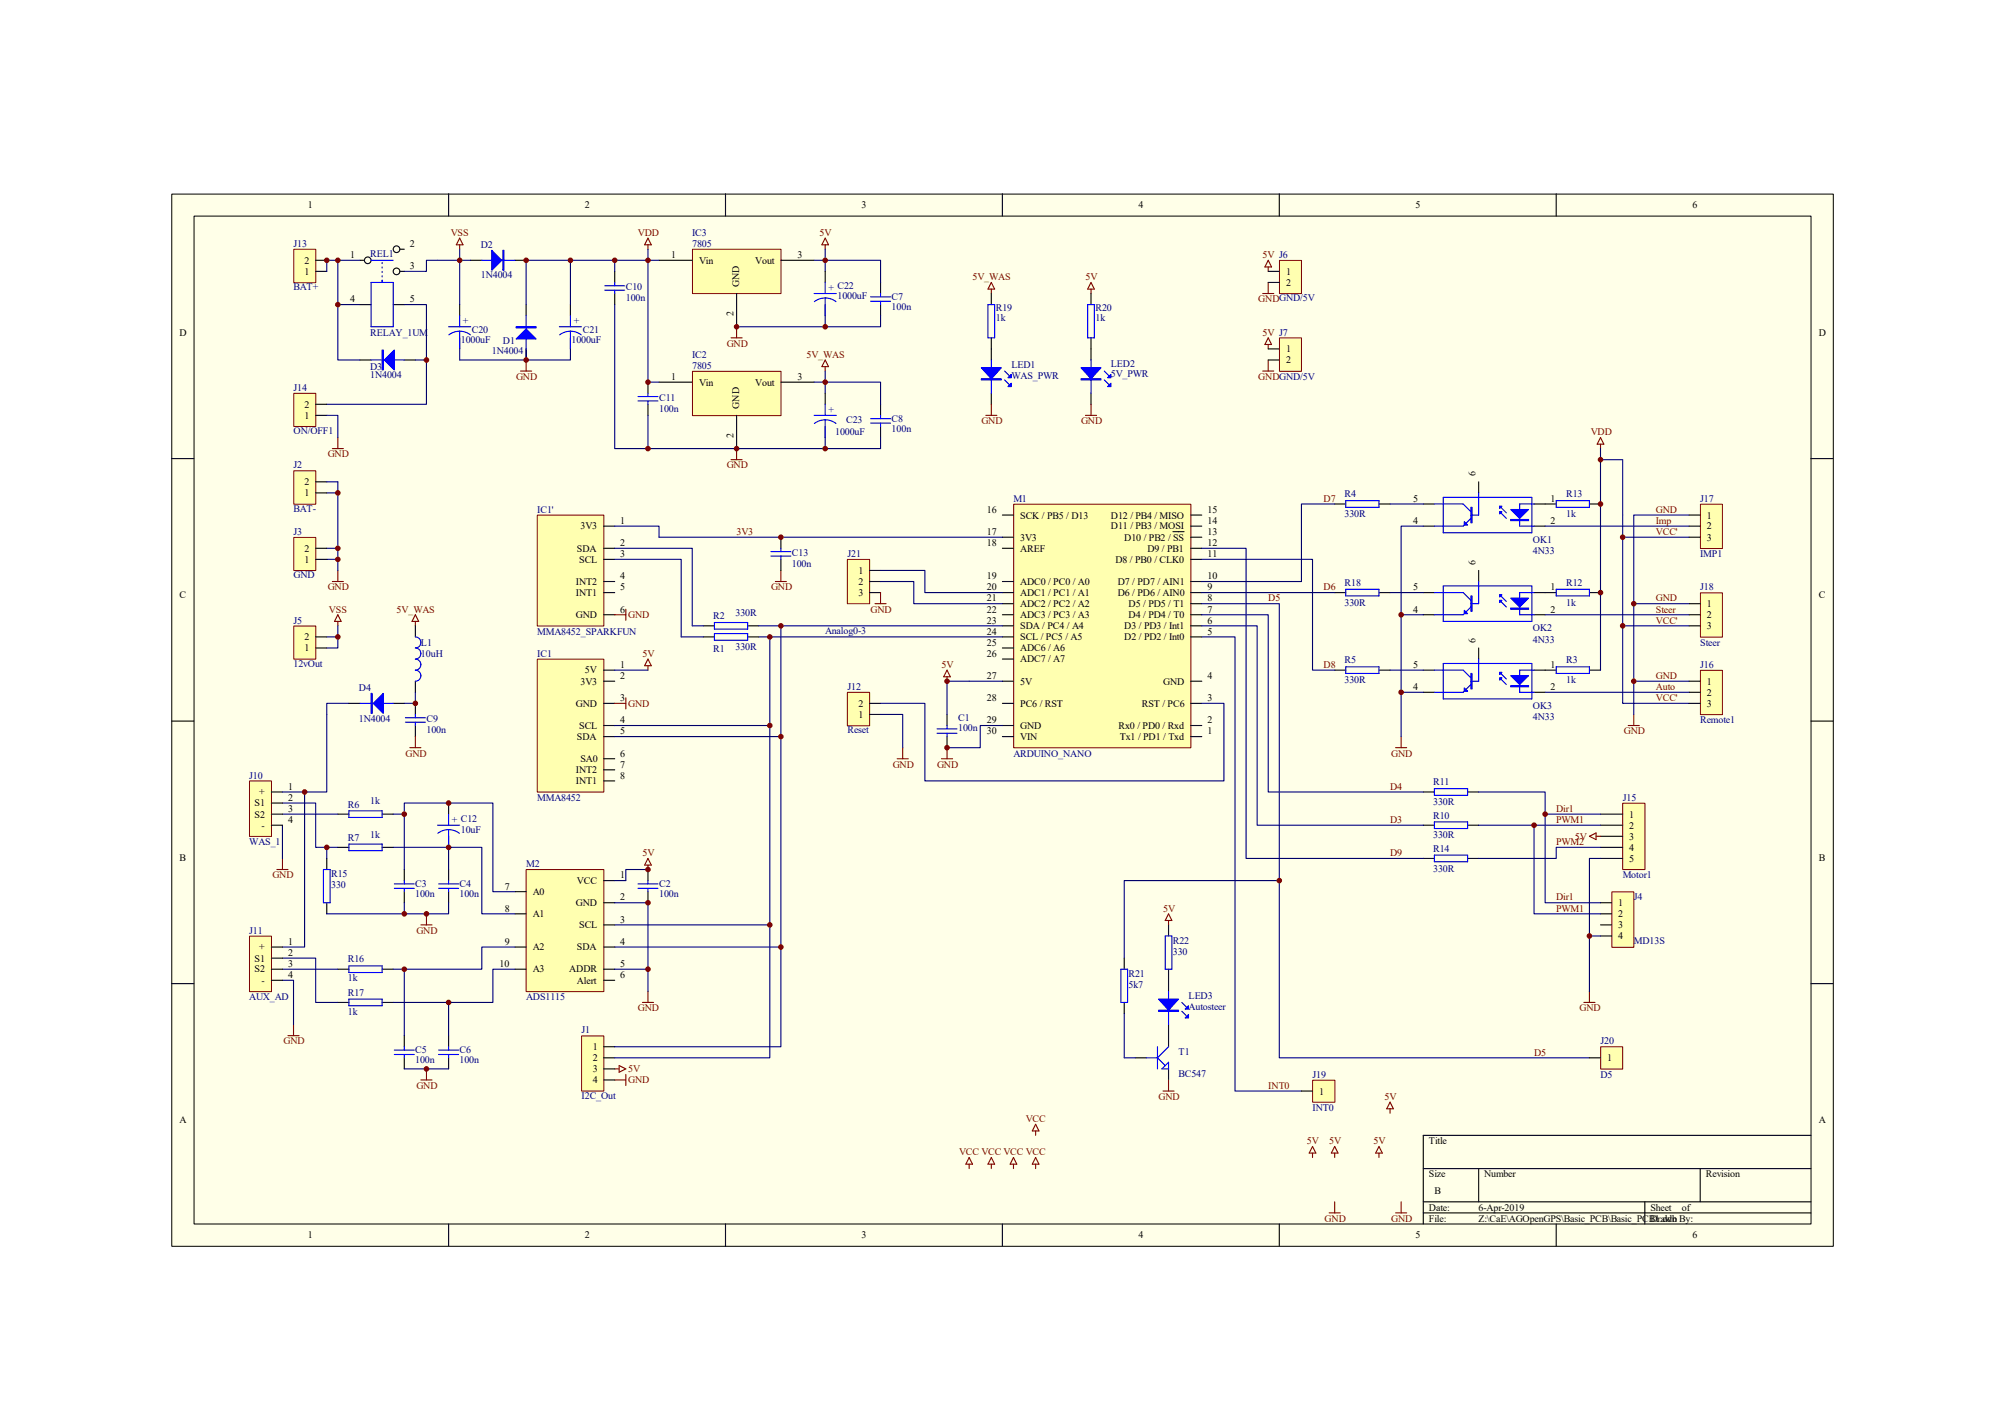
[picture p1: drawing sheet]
<svg xmlns="http://www.w3.org/2000/svg" width="297mm" height="210mm" viewBox="0 0 297 210" stroke-linecap="round" stroke-linejoin="round" font-family="sans-serif">
<path d="M25.4 28.7h246.2v155.9h-246.2z" fill="#ffffe8"/>
<path d="M25.4 28.7h246.2v155.9h-246.2zM28.7 32h239.6v149.3h-239.6z" fill="none" stroke="#000" stroke-width=".15"/>
<g fill="none" stroke="#000" stroke-width=".16">
<path d="M66.5 28.7v3.3M107.5 28.7v3.3M148.5 28.7v3.3M189.5 28.7v3.3M230.5 28.7v3.3M25.4 67.9h3.3M268.3 67.9h3.2M25.4 106.8h3.3M268.3 106.8h3.2M25.4 145.7h3.3M268.3 145.7h3.2M210.8 173.1h57.5"/>
<path d="M210.8 178h57.5M210.8 179.6h57.5M219 173.1v4.9M243.6 178v3.3M251.8 173.1v4.9M268.3 168.1h-57.5v13.2M66.5 181.3v3.2M107.5 181.3v3.2M148.5 181.3v3.2M189.5 181.3v3.2M230.5 181.3v3.2"/>
</g>
<path d="M150.2 74.7h26.2v36h-26.2z" fill="#ffffb0"/>
<path d="M150.2 74.7h26.2v36h-26.2z" fill="none" stroke="#800000" stroke-width=".15"/>
<g fill="none" stroke="#000" stroke-width=".16">
<path d="M148.5 79.6h1.6M148.5 76.3h1.6M173.8 78.7h1.6M176.4 79.6h1.6M176.4 77.9h1.6M176.4 76.3h1.6M148.5 94.3h1.6M148.5 92.7h1.6M148.5 91h1.6M148.5 89.4h1.6M148.5 87.8h1.6M148.5 86.1h1.6"/>
<path d="M148.5 81.2h1.6M148.5 96h1.6M148.5 97.6h1.6M176.4 94.3h1.6M176.4 92.7h1.6M176.4 91h1.6M176.4 89.4h1.6M176.4 87.8h1.6M176.4 86.1h1.6M176.4 82.8h1.6M176.4 81.2h1.6M148.5 109.1h1.6"/>
<path d="M148.5 107.4h1.6M148.5 104.2h1.6M148.5 100.9h1.6M176.4 109.1h1.6M176.4 107.4h1.6M176.4 104.2h1.6M176.4 100.9h1.6"/>
</g>
<path d="M78 128.8h11.5v18.1h-11.5z" fill="#ffffb0"/>
<path d="M77.9 128.8h11.6v18.1h-11.6z" fill="none" stroke="#800000" stroke-width=".15"/>
<path d="M76.3 132.1h1.6M76.3 135.3h1.6M89.4 130.4h1.7M89.4 133.7h1.7M89.4 137h1.7M76.3 140.3h1.6M76.3 143.5h1.6M89.4 140.3h1.7M89.4 143.5h1.7M89.4 145.2h1.7" fill="none" stroke="#000" stroke-width=".16"/>
<path d="M79.6 97.7h9.9v19.6h-9.9z" fill="#ffffb0"/>
<path d="M79.6 97.6h9.9v19.7h-9.9z" fill="none" stroke="#800000" stroke-width=".15"/>
<path d="M89.4 99.2h1.7M89.4 100.9h1.7M89.4 104.2h1.7M89.4 107.4h1.7M89.4 109.1h1.7M89.4 115.6h1.7M89.4 114h1.7M89.4 112.4h1.7" fill="none" stroke="#000" stroke-width=".16"/>
<path d="M79.6 76.3h9.9v16.4h-9.9z" fill="#ffffb0"/>
<path d="M79.6 76.3h9.9v16.4h-9.9z" fill="none" stroke="#800000" stroke-width=".15"/>
<path d="M89.4 77.9h1.7M89.4 81.2h1.7M89.4 82.8h1.7M89.4 86.1h1.7M89.4 87.8h1.7M89.4 91h1.7" fill="none" stroke="#000" stroke-width=".16"/>
<path d="M125.6 102.6h3.2v4.9h-3.2z" fill="#ffffb0"/>
<path d="M125.5 102.5h3.3v5h-3.3z" fill="none" stroke="#800000" stroke-width=".15"/>
<path d="M128.8 105.8h1.6M128.8 104.2h1.6" fill="none" stroke="#000" stroke-width=".16"/>
<path d="M43.6 37h3.2v4.9h-3.2z" fill="#ffffb0"/>
<path d="M43.5 36.9h3.3v5h-3.3z" fill="none" stroke="#800000" stroke-width=".15"/>
<path d="M46.8 38.5h1.6M46.8 40.2h1.6" fill="none" stroke="#000" stroke-width=".16"/>
<path d="M102.6 37h13.1v6.5h-13.1z" fill="#ffffb0"/>
<path d="M102.6 36.9h13.1v6.6h-13.1z" fill="none" stroke="#800000" stroke-width=".15"/>
<path d="M97.6 38.5h4.9M115.7 38.5h4.9M109.1 43.5v4.9" fill="none" stroke="#000" stroke-width=".16"/>
<path d="M102.6 55h13.1v6.6h-13.1z" fill="#ffffb0"/>
<path d="M102.6 55h13.1v6.6h-13.1z" fill="none" stroke="#800000" stroke-width=".15"/>
<path d="M97.6 56.6h4.9M115.7 56.6h4.9M146.8 51.7v1.6M146.8 58.2v1.7M109.1 61.5v4.9" fill="none" stroke="#000" stroke-width=".16"/>
<path d="M146.8 53.3v4.9M148.8 56.3l.7 .6M148.8 55l.7 .6" fill="none" stroke="#00f" stroke-width=".16"/>
<g fill="#00f" stroke="#00f" stroke-width=".16">
<path d="M145.4 54.5h2.9l-1.5 1.6z"/>
<path d="M149.8 56.8v.5h-.5z"/>
<path d="M149.8 55.4v.5h-.5z"/>
<path d="M145.4 56.1h2.9v.2h-2.9z" fill-rule="evenodd"/>
</g>
<path d="M240.4 119h3.3v9.8h-3.3z" fill="#ffffb0"/>
<path d="M240.4 119h3.3v9.8h-3.3z" fill="none" stroke="#800000" stroke-width=".15"/>
<g fill="none" stroke="#000" stroke-width=".16">
<path d="M210.8 74.6h1.7M210.8 77.9h1.7M219 71.4v1.6M227.2 74.6h1.7M227.2 77.9h1.7M210.8 87.8h1.7M210.8 91h1.7M210.8 99.2h1.7M219 84.5v1.6M219 96v1.6M227.2 87.8h1.7M227.2 91h1.7"/>
<path d="M227.2 99.2h1.7M210.8 102.5h1.7M227.2 102.5h1.7M237.1 120.6h3.3M237.1 122.2h3.3M237.1 123.9h3.3M237.1 125.5h3.3M237.1 127.1h3.3"/>
</g>
<g fill="none" stroke="#00f" stroke-width=".16">
<path d="M212.5 74.6h4.2l1.2 1.2M213.8 73.7h13.1v5.2h-13.1zM216.9 77.8l-.2 .1h-4.2M217.9 76.8l-.7 .6M219 73v3.3h-1.1M222.2 75.8l.9 1M222.2 75l.9 1M227.2 74.6h-2.1v3.3h2.1M212.5 87.8h4.2l1.2 1.1M212.5 99.2h4.2l1.2 1.2M213.8 86.8h13.1v5.2h-13.1zM213.8 98.3h13.1v5.2h-13.1z"/>
<path d="M216.9 90.9l-.2 .1h-4.2M217.9 89.9l-.7 .7M219 86.1v3.3h-1.1M219 97.6v3.3h-1.1M222.2 88.9l.9 1M222.2 88.1l.9 1M222.2 99.6l.9 1M227.2 87.8h-2.1v3.2h2.1M227.2 99.2h-2.1v3.3h2.1M216.9 102.4l-.2 .1h-4.2M217.9 101.4l-.7 .6M222.2 100.4l.9 1"/>
</g>
<g fill="#00f" stroke="#00f" stroke-width=".16">
<path d="M223.8 75.5h2.6l-1.3 1.3z"/>
<path d="M222.2 75h.3l-.3 .3z"/>
<path d="M222.2 75.8h.3l-.3 .3z"/>
<path d="M216.9 77.3l.5 .5h-.5z"/>
<path d="M223.8 88.6h2.6l-1.3 1.3z"/>
<path d="M222.2 88.1h.3l-.3 .3z"/>
<path d="M222.2 88.9h.3l-.3 .3z"/>
<path d="M216.9 90.4l.5 .5h-.5z"/>
<path d="M223.8 100.1h2.6l-1.3 1.3z"/>
<path d="M222.2 99.6h.3l-.3 .3z"/>
<path d="M222.2 100.4h.3l-.3 .3z"/>
<path d="M216.9 101.9l.5 .5h-.5z"/>
<path d="M223.8 76.9h2.6v.2h-2.6z" fill-rule="evenodd"/>
<path d="M217.9 75.1h.2v2.3h-.2z" fill-rule="evenodd"/>
<path d="M223.8 90.1h2.6v.1h-2.6z" fill-rule="evenodd"/>
<path d="M217.9 88.3h.2v2.3h-.2z" fill-rule="evenodd"/>
<path d="M223.8 101.5h2.6v.2h-2.6z" fill-rule="evenodd"/>
<path d="M217.9 99.7h.2v2.3h-.2z" fill-rule="evenodd"/>
</g>
<path d="M91.1 77.9h6.5v1.7" fill="none" stroke="#000080" stroke-width=".16"/>
<path d="M251.9 99.3h3.2v6.5h-3.2z" fill="#ffffb0"/>
<path d="M251.9 99.3h3.2v6.5h-3.2z" fill="none" stroke="#800000" stroke-width=".15"/>
<path d="M250.2 100.9h1.6M250.2 102.5h1.6M250.2 104.2h1.6" fill="none" stroke="#000" stroke-width=".16"/>
<path d="M251.9 74.7h3.2v6.5h-3.2z" fill="#ffffb0"/>
<path d="M251.9 74.7h3.2v6.5h-3.2z" fill="none" stroke="#800000" stroke-width=".15"/>
<path d="M250.2 76.3h1.6M250.2 77.9h1.6M250.2 79.6h1.6" fill="none" stroke="#000" stroke-width=".16"/>
<path d="M251.9 87.8h3.2v6.6h-3.2z" fill="#ffffb0"/>
<path d="M251.9 87.8h3.2v6.6h-3.2z" fill="none" stroke="#800000" stroke-width=".15"/>
<g fill="none" stroke="#000" stroke-width=".16">
<path d="M197.7 74.6h1.6M204.3 74.6h1.6M228.9 74.6h1.6M235.4 74.6h1.7M197.7 99.2h1.6M197.7 87.8h1.6M204.3 99.2h1.6M204.3 87.8h1.6M228.9 99.2h1.6M228.9 87.8h1.6M235.4 99.2h1.7M235.4 87.8h1.7"/>
<path d="M250.2 89.4h1.6M250.2 91h1.6M250.2 92.7h1.6M210.8 117.3h1.7M217.4 117.3h1.6M210.8 122.2h1.7M210.8 127.1h1.7M217.4 122.2h1.6M217.4 127.1h1.6"/>
</g>
<g fill="none" stroke="#800000" stroke-width=".16">
<path d="M68.1 35.3l.5 1h-1zM68.1 36.3v.6M96 36.3v.6M96 35.3l.5 1h-1zM122.2 35.3l.5 1h-1zM122.2 36.3v.6M187.9 38.5l.5 1h-1zM187.9 39.5v.7M161.6 41.8l.5 1h-1zM161.6 42.8v.7M187.9 51v.7M187.9 50l.5 1h-1z"/>
<path d="M237.1 64.8l.5 1h-1zM237.1 65.8v.6M50 91l.5 1h-.9zM50 92v.7M91.1 91h1.6M92.7 90.2v1.7M96 98.6v.6M96 97.6l.5 1h-1zM140.3 99.2l.5 1h-1zM91.1 104.2h1.6M92.7 103.3v1.7M132.9 112.4h1.6"/>
<path d="M133.7 110.7v1.7M139.5 112.4h1.6M140.3 100.2v.7M140.3 110.7v1.7M206.7 110.7h1.7M207.5 109.1v1.6M241.2 107.4h1.6M242 105.8v1.6M62.3 137h1.7M63.2 135.3v1.7M96 127.1l.5 1h-1zM96 128.1v.7"/>
<path d="M235.4 123.9l1-.5v.9zM236.4 123.9h.7M91.1 158.3h.6M91.1 159.9h1.6M91.7 157.8l1 .5-1 .5zM92.7 159.1v1.7M95.2 148.5h1.6M96 146.8v1.7M234.6 148.5h1.7M235.4 146.8v1.7M143.6 171.4l.5 1h-1zM143.6 172.4v.7"/>
<path d="M146.8 171.4l.5 1h-.9zM146.8 172.4v.7M150.1 171.4l.5 1h-1zM150.1 172.4v.7M153.4 166.5l.5 1h-1zM153.4 167.5v.6M153.4 172.4v.7M153.4 171.4l.5 1h-1zM194.4 169.8l.5 1h-1zM194.4 170.8v.6M197.7 169.8l.5 1h-1zM197.7 170.8v.6"/>
<path d="M204.3 169.8l.5 1h-1zM204.3 170.8v.6M205.9 163.2l.5 1h-1zM205.9 164.2v.7"/>
</g>
<g fill="none" stroke="#000080" stroke-width=".16">
<path d="M197.7 74.6h-4.9v11.5h-14.8M205.9 74.6h4.9M210.8 77.9h-3.3v31.2M228.9 77.9h21.3M237.1 66.4v32.8M237.1 68.1h3.3M240.4 76.3v27.9h9.8M240.4 79.6h9.8M250.2 76.3h-8.2v29.5M178 82.8h16.4v16.4h3.3M178 91h9.9v26.3h22.9M178 92.7h8.2v29.5h24.6"/>
<path d="M178 81.2h6.6v45.9h26.2M178 94.3h4.9v67.3h9.9M178 89.4h11.5v67.3h45.9M178 87.8h19.7M205.9 87.8h4.9M205.9 99.2h4.9M207.5 91h3.3M228.9 91h21.3M240.4 92.7h9.8M242 89.4h8.2M207.5 102.5h3.3M219 117.3h9.9v3.3h8.2"/>
<path d="M228.9 102.5h21.3M242 100.9h8.2M219 122.2h18.1M237.1 127.1h-1.7v19.7M237.1 125.5h-6.6v1.6h-11.5"/>
</g>
<path d="M199.3 74.1h5v1h-5zM230.5 74.1h4.9v1h-4.9zM199.3 98.8h5v.9h-5zM199.3 87.3h5v1h-5zM230.5 87.3h4.9v1h-4.9zM230.5 98.8h4.9v.9h-4.9zM212.5 116.8h4.9v1h-4.9zM212.5 121.7h4.9v1h-4.9zM212.5 126.6h4.9v1h-4.9z" fill="none" stroke="#00f" stroke-width=".16"/>
<g fill="#800000" stroke="#800000" stroke-width=".16">
<circle cx="237.1" cy="68.1" r=".33"/>
<circle cx="237.1" cy="87.8" r=".33"/>
<circle cx="207.5" cy="91" r=".33"/>
<circle cx="207.5" cy="102.5" r=".33"/>
</g>
<path d="M194.5 160h3.2v3.2h-3.2z" fill="#ffffb0"/>
<path d="M194.4 160h3.3v3.2h-3.3z" fill="none" stroke="#800000" stroke-width=".15"/>
<path d="M192.8 161.6h1.6" fill="none" stroke="#000" stroke-width=".16"/>
<path d="M237.2 155.1h3.2v3.2h-3.2z" fill="#ffffb0"/>
<path d="M237.1 155h3.3v3.3h-3.3z" fill="none" stroke="#800000" stroke-width=".15"/>
<path d="M104.2 94.3h1.6M104.2 92.7h1.6M110.7 94.3h1.7M110.7 92.7h1.7M235.4 156.7h1.7" fill="none" stroke="#000" stroke-width=".16"/>
<g fill="#800000" stroke="#800000" stroke-width=".16">
<circle cx="240.4" cy="79.6" r=".33"/>
<circle cx="240.4" cy="92.7" r=".33"/>
<circle cx="114" cy="94.3" r=".33"/>
<circle cx="115.7" cy="92.7" r=".33"/>
</g>
<path d="M97.6 79.6h50.9M91.1 81.2h11.4v11.5h1.7M91.1 82.8h9.8v11.5h3.3M112.4 94.3h36.1M112.4 92.7h36.1M114 94.3v42.7h-22.9M115.7 92.7v47.6h-24.6M91.1 130.4h1.6" fill="none" stroke="#000080" stroke-width=".16"/>
<path d="M105.8 92.2h4.9v1h-4.9zM105.8 93.8h4.9v1h-4.9z" fill="none" stroke="#00f" stroke-width=".16"/>
<path d="M86.2 153.5h3.3v8.1h-3.3z" fill="#ffffb0"/>
<path d="M86.1 153.4h3.4v8.2h-3.4z" fill="none" stroke="#800000" stroke-width=".15"/>
<path d="M89.4 155h1.7M89.4 156.7h1.7M89.4 158.3h1.7M89.4 159.9h1.7" fill="none" stroke="#000" stroke-width=".16"/>
<path d="M114 137v19.7h-22.9M115.7 140.3v14.7h-24.6" fill="none" stroke="#000080" stroke-width=".16"/>
<path d="M125.6 82.9h3.2v6.5h-3.2z" fill="#ffffb0"/>
<path d="M125.5 82.8h3.3v6.6h-3.3z" fill="none" stroke="#800000" stroke-width=".15"/>
<g fill="none" stroke="#000" stroke-width=".16">
<path d="M53.3 38.5h.7M59.2 36.9h.7M69.7 38.5h1.7M76.3 38.5h1.6M53.3 53.3h1.7M53.3 45.1h1.7M58.2 45.1h1.7M59.2 40.2h.7M59.9 53.3h1.6M77.9 45.1v1.7M77.9 51.7v1.6M122.2 40.2v1.6"/>
<path d="M122.2 45.1v1.7M122.2 58.2v1.7M130.4 41.8v1.7M130.4 45.1v1.7M130.4 59.9v1.6M146.8 43.5v1.6M146.8 50v1.7M122.2 63.2v1.6M130.4 63.2v1.6M128.8 84.5h1.6M128.8 86.1h1.6M128.8 87.8h1.6"/>
<path d="M140.3 105.8v1.6M140.3 109.1v1.6M50 120.6h1.7M50 125.5h1.7M56.6 120.6h1.6M56.6 125.5h1.6M59.9 128.8v1.6M59.9 132.1v1.6M66.5 128.8v1.6M66.5 132.1v1.6M96 128.8v1.6M96 132.1v1.6"/>
<path d="M50 143.5h1.7M50 148.5h1.7M56.6 143.5h1.6M56.6 148.5h1.6M59.9 153.4v1.6M59.9 156.7v1.6M66.5 153.4v1.6M66.5 156.7v1.6"/>
<circle cx="54.5" cy="38.5" r=".49"/>
<circle cx="58.7" cy="36.9" r=".49"/>
<circle cx="58.7" cy="40.2" r=".49"/>
</g>
<g fill="none" stroke="#000080" stroke-width=".16">
<path d="M50 38.5v6.6h3.3M53.3 38.5h-4.9v1.7M64.8 38.5h-1.6v1.7h-3.3M77.9 38.5h6.6M96 36.9v1.6M97.6 38.5h-1.6v18.1h1.6M122.2 36.9v1.6h-1.6M122.2 38.5v1.7M50 45.1v8.2h3.3M59.9 45.1h3.3v14.8h-14.8M61.5 53.3h1.7M122.2 55v1.6h-1.6"/>
<path d="M122.2 46.8v1.6h-13.1M122.2 56.6v1.6M122.2 64.8v1.6h-13.1M130.4 86.1h5v3.3h13.1M130.4 84.5h6.6v3.3h11.5M41.8 118.9h5v6.6h3.2M130.4 105.8h3.3v4.9M148.5 107.4h-3.3v3.3h-4.9M148.5 100.9h-8.2v4.9M41.8 122.2v4.9M41.8 120.6h8.2M58.2 125.5h13.2v9.8h4.9"/>
<path d="M59.9 120.6v8.2M66.5 125.5v3.3M91.1 133.7h4.9v13.1M96 128.8h-3.3v1.6M41.8 141.9h5v6.6h3.2M41.8 145.2h1.7v6.5M41.8 143.5h8.2M59.9 158.3h6.6M59.9 143.5v9.9M66.5 148.5v4.9M76.3 140.3h-4.9v3.2h-13.2M76.3 143.5h-3.3v5h-14.8"/>
<path d="M91.1 143.5h4.9"/>
</g>
<g fill="none" stroke="#00f" stroke-width=".16">
<path d="M55 38.5h3.2M56.6 38.9v.1M56.6 39.5v.2M71.4 38.5h4.9M55 53.3h4.9M55 41.8h3.2v6.6h-3.2zM56.6 40.2v.2M56.6 40.8v.2M56.6 41.5v.3M77.9 46.8v4.9M120.6 43.5h3.3M122.2 44.1a2.61 2.61 0 0 1 1.6 .6"/>
<path d="M122.2 44.1a2.61 2.61 0 0 0-1.6 .6M122.2 41.8v1.7M122.2 44.1v2.7M122.2 59.9v1.6M129 44.6h2.9M129 44h2.9M130.4 43.5v.5M130.4 44.6v.5M146.4 45.1h.9v4.9h-.9zM120.6 61.5h3.3M122.2 62.2a2.61 2.61 0 0 1 1.6 .5M122.2 62.2a2.61 2.61 0 0 0-1.6 .5"/>
<path d="M122.2 62.2v2.6M129 62.7h2.9M129 62h2.9M130.4 61.5v.5M130.4 62.7v.5M138.8 108.6h3M138.8 107.9h3M140.3 107.4v.5M140.3 108.6v.5M51.7 120.1h4.9v1h-4.9zM51.7 125h4.9v1h-4.9zM58.4 131.6h3"/>
<path d="M58.4 130.9h3M59.9 130.4v.5M59.9 131.6v.5M65 131.6h2.9M65 130.9h2.9M66.5 130.4v.5M66.5 131.6v.5M94.5 131.6h3M94.5 130.9h3M96 130.4v.5M96 131.6v.5M51.7 143h4.9v1h-4.9z"/>
<path d="M51.7 148h4.9v.9h-4.9zM58.4 156.2h3M58.4 155.5h3M59.9 155v.5M59.9 156.2v.5M65 156.2h2.9M65 155.5h2.9M66.5 155v.5M66.5 156.2v.5"/>
</g>
<g fill="#800000" stroke="#800000" stroke-width=".16">
<circle cx="140.3" cy="100.9" r=".33"/>
<circle cx="96" cy="143.5" r=".33"/>
<circle cx="63.2" cy="158.3" r=".33"/>
<circle cx="59.9" cy="143.5" r=".33"/>
<circle cx="66.5" cy="148.5" r=".33"/>
<circle cx="50" cy="38.5" r=".33"/>
<circle cx="50" cy="45.1" r=".33"/>
</g>
<g fill="none" stroke="#800000" stroke-width=".16">
<path d="M77.1 55h1.7M77.9 53.3v1.7M108.3 50h1.6M109.1 48.4v1.6M122.2 53.3l.5 1h-1zM122.2 54.3v.7M146.8 42.8v.7M146.8 59.9v1.6M146.8 41.8l.5 1h-.9zM161.6 59.9v1.6M187 43.5h1.7M187 55h1.7"/>
<path d="M187.9 41.8v1.7M187.9 53.3v1.7M49.2 66.4h1.7M50 64.8v1.6M108.3 68.1h1.6M109.1 66.4v1.7M146 61.5h1.7M160.8 61.5h1.6M49.2 86.1h1.7M50 84.5v1.6M61.5 91l.5 1h-1zM61.5 92v.7"/>
<path d="M129.6 89.4h1.7M130.4 87.8v1.6M41 128.8h1.7M41.8 127.1v1.7M42.7 153.4h1.6M43.5 151.7v1.7M62.3 159.9h1.7M63.2 158.3v1.6"/>
</g>
<g fill="#00f" stroke="#00f" stroke-width=".16">
<path d="M76.5 50.2l1.4-1.5 1.5 1.5z"/>
<path d="M72.8 37.1l1.5 1.4-1.5 1.5z"/>
<path d="M56.9 53.3l1.5-1.5v3z"/>
<path d="M76.5 48.4h2.9v.2h-2.9z" fill-rule="evenodd"/>
<path d="M74.5 37.1h.2v2.9h-.2z" fill-rule="evenodd"/>
<path d="M56.6 51.8h.2v3h-.2z" fill-rule="evenodd"/>
</g>
<path d="M43.6 58.3h3.2v4.9h-3.2z" fill="#ffffb0"/>
<path d="M43.5 58.3h3.3v4.9h-3.3z" fill="none" stroke="#800000" stroke-width=".15"/>
<path d="M46.8 59.9h1.6M68.1 45.1v1.7M68.1 50v1.7M84.5 45.1v1.7M84.5 50v1.7M161.6 43.5v1.6M161.6 50v3.3M161.6 58.2v1.7M46.8 61.5h1.6" fill="none" stroke="#000" stroke-width=".16"/>
<path d="M77.9 38.5v6.6M96 38.5h-11.5v6.6M122.2 38.5h8.2v3.3M77.9 51.7v1.6h-9.8M84.5 51.7v1.6h-6.6M122.2 56.6h8.2v3.3M48.4 61.5h1.6v3.3M48.4 73h1.6v11.5M130.4 64.8v1.6h-8.2M48.4 82.8h1.6M48.4 81.2h1.6" fill="none" stroke="#000080" stroke-width=".16"/>
<g fill="none" stroke="#00f" stroke-width=".16">
<path d="M66.5 48.4h3.2M68.1 49a2.61 2.61 0 0 1 1.6 .6M68.1 49a2.61 2.61 0 0 0-1.6 .6M68.1 46.8v1.6M68.1 49v2.7M82.9 48.4h3.2M84.5 49a2.61 2.61 0 0 1 1.6 .6M84.5 49a2.61 2.61 0 0 0-1.6 .6M84.5 46.8v1.6M84.5 49v2.7M161.1 45.1h1v4.9h-1zM161.6 53.3v4.9"/>
<path d="M163.6 56.3l.6 .6M163.6 55l.6 .6"/>
</g>
<g fill="#800000" stroke="#800000" stroke-width=".16">
<circle cx="96" cy="38.5" r=".33"/>
<circle cx="122.2" cy="38.5" r=".33"/>
<circle cx="122.2" cy="56.6" r=".33"/>
<circle cx="122.2" cy="66.4" r=".33"/>
<circle cx="237.1" cy="74.6" r=".33"/>
<circle cx="48.4" cy="38.5" r=".33"/>
</g>
<g fill="#00f" stroke="#00f" stroke-width=".16">
<path d="M160.1 54.5h3l-1.5 1.6z"/>
<path d="M164.6 56.8v.5h-.5z"/>
<path d="M164.6 55.4v.5h-.5z"/>
<path d="M160.1 56.1h3v.2h-3z" fill-rule="evenodd"/>
</g>
<path d="M238.8 132.1h3.2v8.2h-3.2z" fill="#ffffb0"/>
<path d="M238.8 132.1h3.2v8.2h-3.2z" fill="none" stroke="#800000" stroke-width=".15"/>
<path d="M237.1 133.7h1.6M237.1 135.3h1.6M237.1 137h1.6M237.1 138.6h1.6" fill="none" stroke="#000" stroke-width=".16"/>
<path d="M43.6 92.8h3.2v4.8h-3.2z" fill="#ffffb0"/>
<path d="M43.5 92.7h3.3v4.9h-3.3z" fill="none" stroke="#800000" stroke-width=".15"/>
<path d="M46.8 96h1.6M46.8 94.3h1.6" fill="none" stroke="#000" stroke-width=".16"/>
<path d="M43.6 69.8h3.2v4.9h-3.2z" fill="#ffffb0"/>
<path d="M43.5 69.7h3.3v5h-3.3z" fill="none" stroke="#800000" stroke-width=".15"/>
<path d="M46.8 73h1.6M46.8 71.4h1.6" fill="none" stroke="#000" stroke-width=".16"/>
<path d="M43.6 79.6h3.2v4.9h-3.2z" fill="#ffffb0"/>
<path d="M43.5 79.6h3.3v4.9h-3.3z" fill="none" stroke="#800000" stroke-width=".15"/>
<path d="M46.8 82.8h1.6M46.8 81.2h1.6" fill="none" stroke="#000" stroke-width=".16"/>
<path d="M130.4 46.8v1.6h-8.2M48.4 71.4h1.6M48.4 94.3h1.6M50 92.7v3.3h-1.6" fill="none" stroke="#000080" stroke-width=".16"/>
<g fill="#800000" stroke="#800000" stroke-width=".16">
<circle cx="122.2" cy="48.4" r=".33"/>
<circle cx="140.3" cy="110.7" r=".33"/>
</g>
<path d="M189.6 38.6h3.2v4.9h-3.2z" fill="#ffffb0"/>
<path d="M189.5 38.6h3.3v4.9h-3.3z" fill="none" stroke="#800000" stroke-width=".15"/>
<path d="M187.9 40.2h1.6M187.9 41.8h1.6" fill="none" stroke="#000" stroke-width=".16"/>
<path d="M189.6 50.1h3.2v4.9h-3.2z" fill="#ffffb0"/>
<path d="M189.5 50h3.3v5h-3.3z" fill="none" stroke="#800000" stroke-width=".15"/>
<g fill="none" stroke="#000" stroke-width=".16">
<path d="M91.1 40.2v1.6M91.1 43.5v1.6M96 56.6v1.6M96 59.9v1.6M187.9 51.7h1.6M187.9 53.3h1.6M115.7 79.6v1.6M61.5 92.7v1.6M115.7 82.8v1.7M51.7 104.2h1.6M58.2 104.2h1.7M61.5 100.9v1.6"/>
<path d="M61.5 104.2v1.6M61.5 107.4v1.7M66.5 118.9v1.7M48.4 127.1v1.7M48.4 133.7v1.6M66.5 123.9v1.6M173.1 137v1.6M166.5 141.9v1.6M166.5 148.5v1.6M168.2 156.7h1.6M173.1 143.5v3.3M173.1 151.7v3.3"/>
<path d="M173.1 158.3v1.6"/>
</g>
<g fill="none" stroke="#000080" stroke-width=".16">
<path d="M64.8 38.5h4.9M68.1 36.9v8.2M91.1 38.5v1.7M68.1 51.7v1.6M91.1 45.1v21.3h18M50 71.4v1.6M96 61.5v4.9M240.4 68.1v8.2M91.1 99.2h4.9M45.1 117.3v23h-3.3M61.5 102.5v1.7M91.1 107.4h22.9"/>
<path d="M91.1 109.1h24.6M130.4 104.2h6.6v11.4h44.3v-11.4h-3.3M48.4 125.5v1.6M58.2 120.6h1.7v-1.7h13.1v13.2h3.3M59.9 133.7v1.6M66.5 133.7v1.6h-18.1M189.5 130.4h-23v11.5M227.2 122.2v13.1h9.9M228.9 120.6v13.1h8.2M235.4 138.6h1.7M166.5 150.1v6.6h1.7"/>
</g>
<g fill="none" stroke="#00f" stroke-width=".16">
<path d="M89.6 43h2.9M89.6 42.3h2.9M91.1 41.8v.5M91.1 43v.5M94.5 59.4h3M94.5 58.7h3M96 58.2v.5M96 59.4v.5M61.5 94.3a.82 .82 0 0 1 .8 .8 .82 .82 0 0 1-.8 .9 .82 .82 0 0 1 .8 .8 .82 .82 0 0 1-.8 .8 .82 .82 0 0 1 .8 .8 .82 .82 0 0 1-.8 .8 .82 .82 0 0 1 .8 .9 .82 .82 0 0 1-.8 .8M114.2 82.3h2.9M114.2 81.7h2.9M115.7 81.2v.5"/>
<path d="M115.7 82.3v.5M53.3 104.2h4.9M60 107h3M60 106.3h3M61.5 105.8v.5M61.5 107v.4M47.9 128.8h1v4.9h-1zM64.8 122.2h3.3M66.5 122.9a2.61 2.61 0 0 1 1.6 .5M66.5 122.9a2.61 2.61 0 0 0-1.7 .5M66.5 120.6v1.6M66.5 122.9v2.6"/>
<path d="M172.6 138.6h1v4.9h-1zM166 143.5h1v5h-1zM169.8 156.7h1.7M171.5 156.7l1.1 1.1M171.5 155v3.3M173.1 146.8v4.9M173.1 157.3v1h-1zM173.1 155l-1.6 1.7M175.1 149.8l.6 .6M175.1 148.5l.6 .6"/>
</g>
<g fill="#00f" stroke="#00f" stroke-width=".16">
<path d="M55.3 104.2l1.5-1.5v2.9z"/>
<path d="M171.6 148h3l-1.5 1.6z"/>
<path d="M176 150.3v.5h-.4z"/>
<path d="M176 148.9v.5h-.4z"/>
<path d="M55 102.7h.1v2.9h-.1z" fill-rule="evenodd"/>
<path d="M171.6 149.6h3v.2h-3z" fill-rule="evenodd"/>
</g>
<g fill="#800000" stroke="#800000" stroke-width=".16">
<circle cx="114" cy="107.4" r=".33"/>
<circle cx="115.7" cy="109.1" r=".33"/>
<circle cx="96" cy="66.4" r=".33"/>
<circle cx="96" cy="56.6" r=".33"/>
<circle cx="91.1" cy="38.5" r=".33"/>
<circle cx="63.2" cy="53.3" r=".33"/>
<circle cx="109.1" cy="66.4" r=".33"/>
<circle cx="109.1" cy="48.4" r=".33"/>
<circle cx="115.7" cy="79.6" r=".33"/>
<circle cx="77.9" cy="53.3" r=".33"/>
<circle cx="84.5" cy="38.5" r=".33"/>
<circle cx="77.9" cy="38.5" r=".33"/>
<circle cx="68.1" cy="38.5" r=".33"/>
<circle cx="66.5" cy="125.5" r=".33"/>
<circle cx="59.9" cy="120.6" r=".33"/>
<circle cx="66.5" cy="118.9" r=".33"/>
<circle cx="114" cy="137" r=".33"/>
<circle cx="115.7" cy="140.3" r=".33"/>
<circle cx="96" cy="128.8" r=".33"/>
<circle cx="96" cy="133.7" r=".33"/>
<circle cx="242" cy="100.9" r=".33"/>
<circle cx="242" cy="89.4" r=".33"/>
<circle cx="228.9" cy="120.6" r=".33"/>
<circle cx="227.2" cy="122.2" r=".33"/>
<circle cx="189.5" cy="130.4" r=".33"/>
<circle cx="235.4" cy="138.6" r=".33"/>
</g>
<path d="M114.9 86.1h1.6M115.7 84.5v1.6M60.7 110.7h1.6M61.5 109.1v1.6M173.1 135.3l.5 1h-1zM173.1 136.3v.7M173.1 159.9v1.7M172.3 161.6h1.6M196.9 179.6h1.6M197.7 178v1.6M206.7 179.6h1.7M207.5 178v1.6" fill="none" stroke="#800000" stroke-width=".16"/>
<path d="M37 115.7h3.2v8.2h-3.2z" fill="#ffffb0"/>
<path d="M37 115.7h3.2v8.2h-3.2z" fill="none" stroke="#800000" stroke-width=".15"/>
<path d="M40.2 117.3h1.6M40.2 118.9h1.6M40.2 120.6h1.6M40.2 122.2h1.6" fill="none" stroke="#000" stroke-width=".16"/>
<path d="M37 138.7h3.2v8.2h-3.2z" fill="#ffffb0"/>
<path d="M37 138.6h3.2v8.3h-3.2z" fill="none" stroke="#800000" stroke-width=".15"/>
<path d="M40.2 140.3h1.6M40.2 141.9h1.6M40.2 143.5h1.6M40.2 145.2h1.6" fill="none" stroke="#000" stroke-width=".16"/>
<g fill="#800000" stroke="#800000" stroke-width=".16">
<circle cx="50" cy="73" r=".33"/>
<circle cx="50" cy="82.8" r=".33"/>
<circle cx="50" cy="81.2" r=".33"/>
<circle cx="50" cy="94.3" r=".33"/>
<circle cx="61.5" cy="104.2" r=".33"/>
<circle cx="45.1" cy="117.3" r=".33"/>
<circle cx="48.4" cy="125.5" r=".33"/>
<circle cx="63.2" cy="135.3" r=".33"/>
<circle cx="59.9" cy="135.3" r=".33"/>
</g>
<path d="M51.7 104.2h-3.3v13.1h-6.6M59.9 104.2h1.6" fill="none" stroke="#000080" stroke-width=".16"/>
<g font-size="1.5">
<text x="45.6" y="30.9">1</text>
<text x="86.6" y="30.9">2</text>
<text x="127.6" y="30.9">3</text>
<text x="168.7" y="30.9">4</text>
<text x="209.7" y="30.9">5</text>
<text x="250.7" y="30.9">6</text>
<text x="45.1" y="40.7">1</text>
<text x="45.1" y="39">2</text>
<text x="51.9" y="38.2">1</text>
<text x="60.7" y="36.6">2</text>
<text x="60.7" y="39.9">3</text>
<text x="99.4" y="38.2">1</text>
<text x="103.5" y="39">Vin</text>
<text x="111.9" y="39">Vout</text>
<text x="118.2" y="38.2">3</text>
<text x="190.5" y="40.7">1</text>
<text x="51.9" y="44.8">4</text>
<text x="60.7" y="44.8">5</text>
<text x="108.7" y="46.7" transform="rotate(-90 108.7 46.7)">2</text>
<text x="109.5" y="42.5" transform="rotate(-90 109.5 42.5)">GND</text>
<text x="190.5" y="42.3">2</text>
<text x="26.6" y="49.7">D</text>
<text x="190.5" y="52.2">1</text>
<text x="190.5" y="53.8">2</text>
<text x="269.4" y="49.7">D</text>
<text x="99.4" y="56.3">1</text>
<text x="103.5" y="57.1">Vin</text>
<text x="111.9" y="57.1">Vout</text>
<text x="118.2" y="56.3">3</text>
<text x="45.1" y="62">1</text>
<text x="45.1" y="60.4">2</text>
<text x="108.7" y="64.8" transform="rotate(-90 108.7 64.8)">2</text>
<text x="109.5" y="60.5" transform="rotate(-90 109.5 60.5)">GND</text>
<text x="45.1" y="71.8">2</text>
<text x="218.6" y="70.5" transform="rotate(-90 218.6 70.5)">6</text>
<text x="45.1" y="73.5">1</text>
<text x="91.9" y="77.6">1</text>
<text x="146.2" y="75.9">16</text>
<text x="151.1" y="76.8">SCK / PB5 / D13</text>
<text x="164.5" y="76.8">D12 / PB4 / MISO</text>
<text x="178.9" y="77.6">14</text>
<text x="178.9" y="75.9">15</text>
<text x="209.3" y="74.3">5</text>
<text x="209.3" y="77.6">4</text>
<text x="229.7" y="74.3">1</text>
<text x="229.7" y="77.6">2</text>
<text x="252.8" y="76.8">1</text>
<text x="45.1" y="83.4">1</text>
<text x="45.1" y="81.7">2</text>
<text x="85.5" y="81.7">SDA</text>
<text x="85.8" y="83.4">SCL</text>
<text x="86" y="78.4">3V3</text>
<text x="91.9" y="80.9">2</text>
<text x="91.9" y="82.5">3</text>
<text x="146.2" y="79.2">17</text>
<text x="146.2" y="80.9">18</text>
<text x="151.1" y="80.1">3V3</text>
<text x="151.1" y="81.7">AREF</text>
<text x="164.5" y="78.4">D11 / PB3 / MOSI</text>
<text x="165.2" y="83.4">D8 / PB0 / CLK0</text>
<text x="166.5" y="80.1">D10 / PB2 / SS</text>
<text x="170" y="81.7">D9 / PB1</text>
<text x="178.9" y="82.5">11</text>
<text x="178.9" y="80.9">12</text>
<text x="178.9" y="79.2">13</text>
<text x="218.6" y="83.6" transform="rotate(-90 218.6 83.6)">6</text>
<text x="252.8" y="78.4">2</text>
<text x="252.8" y="80.1">3</text>
<text x="26.6" y="88.6">C</text>
<text x="85.3" y="86.6">INT2</text>
<text x="85.3" y="88.3">INT1</text>
<text x="91.9" y="85.8">4</text>
<text x="91.9" y="87.4">5</text>
<text x="127.2" y="85">1</text>
<text x="127.2" y="86.6">2</text>
<text x="127.2" y="88.3">3</text>
<text x="146.2" y="85.8">19</text>
<text x="146.2" y="87.4">20</text>
<text x="146.2" y="89.1">21</text>
<text x="151.1" y="86.6">ADC0 / PC0 / A0</text>
<text x="151.1" y="88.3">ADC1 / PC1 / A1</text>
<text x="151.1" y="89.9">ADC2 / PC2 / A2</text>
<text x="165.6" y="88.3">D6 / PD6 / AIN0</text>
<text x="165.6" y="86.6">D7 / PD7 / AIN1</text>
<text x="167.2" y="89.9">D5 / PD5 / T1</text>
<text x="178.9" y="89.1">8</text>
<text x="178.9" y="87.4">9</text>
<text x="178.9" y="85.8">10</text>
<text x="209.3" y="87.4">5</text>
<text x="229.7" y="87.4">1</text>
<text x="252.8" y="89.9">1</text>
<text x="269.4" y="88.6">C</text>
<text x="45.1" y="94.8">2</text>
<text x="85.3" y="91.5">GND</text>
<text x="91.9" y="90.7">6</text>
<text x="146.2" y="90.7">22</text>
<text x="146.2" y="92.4">23</text>
<text x="146.2" y="94">24</text>
<text x="146.2" y="95.6">25</text>
<text x="151.1" y="91.5">ADC3 / PC3 / A3</text>
<text x="151.1" y="93.2">SDA / PC4 / A4</text>
<text x="151.1" y="94.8">SCL / PC5 / A5</text>
<text x="166.5" y="94.8">D2 / PD2 / Int0</text>
<text x="166.5" y="93.2">D3 / PD3 / Int1</text>
<text x="167.2" y="91.5">D4 / PD4 / T0</text>
<text x="178.9" y="94">5</text>
<text x="178.9" y="92.4">6</text>
<text x="178.9" y="90.7">7</text>
<text x="209.3" y="90.7">4</text>
<text x="218.6" y="95.2" transform="rotate(-90 218.6 95.2)">6</text>
<text x="229.7" y="90.7">2</text>
<text x="252.8" y="91.5">2</text>
<text x="252.8" y="93.2">3</text>
<text x="45.1" y="96.5">1</text>
<text x="86" y="101.4">3V3</text>
<text x="86.6" y="99.7">5V</text>
<text x="91.9" y="98.9">1</text>
<text x="91.9" y="100.5">2</text>
<text x="146.2" y="97.3">26</text>
<text x="146.2" y="100.5">27</text>
<text x="151.1" y="96.5">ADC6 / A6</text>
<text x="151.1" y="98.1">ADC7 / A7</text>
<text x="151.1" y="101.4">5V</text>
<text x="172.3" y="101.4">GND</text>
<text x="178.9" y="100.5">4</text>
<text x="209.3" y="98.9">5</text>
<text x="229.7" y="98.9">1</text>
<text x="252.8" y="101.4">1</text>
<text x="85.3" y="104.6">GND</text>
<text x="85.8" y="107.9">SCL</text>
<text x="91.9" y="103.8">3</text>
<text x="91.9" y="107.1">4</text>
<text x="127.2" y="106.3">1</text>
<text x="127.2" y="104.6">2</text>
<text x="146.2" y="103.8">28</text>
<text x="146.2" y="107.1">29</text>
<text x="151.1" y="104.6">PC6 / RST</text>
<text x="151.1" y="107.9">GND</text>
<text x="165.7" y="107.9">Rx0 / PD0 / Rxd</text>
<text x="169.2" y="104.6">RST / PC6</text>
<text x="178.9" y="107.1">2</text>
<text x="178.9" y="103.8">3</text>
<text x="209.3" y="102.2">4</text>
<text x="229.7" y="102.2">2</text>
<text x="252.8" y="103">2</text>
<text x="252.8" y="104.6">3</text>
<text x="85.5" y="109.6">SDA</text>
<text x="86" y="112.9">SA0</text>
<text x="91.9" y="108.8">5</text>
<text x="91.9" y="113.7">7</text>
<text x="91.9" y="112.1">6</text>
<text x="146.2" y="108.8">30</text>
<text x="151.1" y="109.6">VIN</text>
<text x="165.9" y="109.6">Tx1 / PD1 / Txd</text>
<text x="178.9" y="108.8">1</text>
<text x="37.7" y="119.4">S1</text>
<text x="38.4" y="117.8">+</text>
<text x="42.7" y="117">1</text>
<text x="42.7" y="118.6">2</text>
<text x="85.3" y="116.2">INT1</text>
<text x="85.3" y="114.5">INT2</text>
<text x="91.9" y="115.3">8</text>
<text x="37.7" y="121.1">S2</text>
<text x="38.7" y="122.7">-</text>
<text x="42.7" y="120.2">3</text>
<text x="42.7" y="121.9">4</text>
<text x="241.3" y="121.1">1</text>
<text x="241.3" y="122.7">2</text>
<text x="241.3" y="124.3">3</text>
<text x="241.3" y="126">4</text>
<text x="26.6" y="127.5">B</text>
<text x="74.8" y="131.7">7</text>
<text x="85.5" y="130.9">VCC</text>
<text x="91.9" y="130.1">1</text>
<text x="241.3" y="127.6">5</text>
<text x="269.4" y="127.5">B</text>
<text x="74.8" y="135">8</text>
<text x="78.9" y="132.5">A0</text>
<text x="78.9" y="135.8">A1</text>
<text x="85.3" y="134.2">GND</text>
<text x="85.8" y="137.5">SCL</text>
<text x="91.9" y="133.3">2</text>
<text x="91.9" y="136.7">3</text>
<text x="239.7" y="134.2">1</text>
<text x="239.7" y="135.8">2</text>
<text x="239.7" y="137.5">3</text>
<text x="37.7" y="142.4">S1</text>
<text x="38.4" y="140.8">+</text>
<text x="42.7" y="139.9">1</text>
<text x="42.7" y="141.6">2</text>
<text x="42.7" y="143.2">3</text>
<text x="74" y="143.2">10</text>
<text x="74.8" y="139.9">9</text>
<text x="78.9" y="140.8">A2</text>
<text x="85.5" y="140.8">SDA</text>
<text x="91.9" y="139.9">4</text>
<text x="91.9" y="143.2">5</text>
<text x="239.7" y="139.1">4</text>
<text x="37.7" y="144">S2</text>
<text x="38.7" y="145.7">-</text>
<text x="42.7" y="144.9">4</text>
<text x="78.9" y="144">A3</text>
<text x="84.3" y="144">ADDR</text>
<text x="85.5" y="145.7">Alert</text>
<text x="91.9" y="144.9">6</text>
<text x="87.8" y="155.5">1</text>
<text x="87.8" y="157.1">2</text>
<text x="87.8" y="158.8">3</text>
<text x="87.8" y="160.4">4</text>
<text x="238.1" y="157.1">1</text>
<text x="26.6" y="166.3">A</text>
<text x="195.4" y="162.1">1</text>
<text x="269.4" y="166.3">A</text>
<text x="211.7" y="169.5">Title</text>
<text x="211.7" y="174.4">Size</text>
<text x="211.7" y="179.3">Date:</text>
<text x="212.5" y="176.8">B</text>
<text x="219" y="179.3">6-Apr-2019</text>
<text x="219.8" y="174.4">Number</text>
<text x="244.5" y="179.3">Sheet</text>
<text x="249.1" y="179.3">of</text>
<text x="252.7" y="174.4">Revision</text>
<text x="45.6" y="183.4">1</text>
<text x="86.6" y="183.4">2</text>
<text x="127.6" y="183.4">3</text>
<text x="168.7" y="183.4">4</text>
<text x="209.7" y="183.4">5</text>
<text x="211.7" y="180.9">File:</text>
<text x="219" y="180.9">Z:\CaE\AGOpenGPS\Basic_PCB\Basic_PCB1.ddb</text>
<text x="244.5" y="180.9">Drawn By:</text>
<text x="250.7" y="183.4">6</text>
</g>
<g font-size="1.5" fill="#800000">
<text x="66.8" y="34.9">VSS</text>
<text x="94.5" y="34.9">VDD</text>
<text x="121.4" y="34.9">5V</text>
<text x="144.1" y="41.5">5V_WAS</text>
<text x="160.8" y="41.5">5V</text>
<text x="187" y="38.2">5V J6</text>
<text x="186.4" y="44.8">GNDGND/5V</text>
<text x="107.7" y="51.3">GND</text>
<text x="119.5" y="53">5V_WAS</text>
<text x="187" y="49.7">5V J7</text>
<text x="76.5" y="56.3">GND</text>
<text x="186.4" y="56.3">GNDGND/5V</text>
<text x="145.4" y="62.8">GND</text>
<text x="160.1" y="62.8">GND</text>
<text x="235.6" y="64.5">VDD</text>
<text x="48.6" y="67.7">GND</text>
<text x="107.7" y="69.4">GND</text>
<text x="196" y="74.3">D7</text>
<text x="245.3" y="77.6">Imp</text>
<text x="245.3" y="75.9">GND</text>
<text x="109.1" y="79.2">3V3</text>
<text x="245.3" y="79.2">VCC'</text>
<text x="48.6" y="87.4">GND</text>
<text x="114.2" y="87.4">GND</text>
<text x="187.9" y="89.1">D5</text>
<text x="196" y="87.4">D6</text>
<text x="245.3" y="89.1">GND</text>
<text x="48.7" y="90.7">VSS</text>
<text x="58.8" y="90.7">5V_WAS</text>
<text x="93" y="91.5">GND</text>
<text x="128.9" y="90.7">GND</text>
<text x="245.3" y="90.7">Steer</text>
<text x="245.3" y="92.4">VCC'</text>
<text x="95.2" y="97.3">5V</text>
<text x="139.4" y="98.9">5V</text>
<text x="196" y="98.9">D8</text>
<text x="245.3" y="100.5">GND</text>
<text x="93" y="104.6">GND</text>
<text x="245.3" y="102.2">Auto</text>
<text x="245.3" y="103.8">VCC'</text>
<text x="60.1" y="112.1">GND</text>
<text x="132.2" y="113.7">GND</text>
<text x="138.8" y="113.7">GND</text>
<text x="206.1" y="112.1">GND</text>
<text x="240.5" y="108.8">GND</text>
<text x="205.9" y="117">D4</text>
<text x="205.9" y="121.9">D3</text>
<text x="230.5" y="120.2">Dir1</text>
<text x="230.5" y="121.9">PWM1</text>
<text x="230.5" y="125.2">PWM2</text>
<text x="233.3" y="124.3">5V</text>
<text x="40.3" y="130.1">GND</text>
<text x="95.2" y="126.8">5V</text>
<text x="205.9" y="126.8">D9</text>
<text x="172.3" y="135">5V</text>
<text x="230.5" y="133.3">Dir1</text>
<text x="230.5" y="135">PWM1</text>
<text x="61.7" y="138.3">GND</text>
<text x="94.5" y="149.8">GND</text>
<text x="234" y="149.8">GND</text>
<text x="42" y="154.7">GND</text>
<text x="61.7" y="161.2">GND</text>
<text x="93" y="158.8">5V</text>
<text x="93" y="160.4">GND</text>
<text x="187.9" y="161.2">INT0</text>
<text x="227.2" y="156.3">D5</text>
<text x="151.9" y="166.2">VCC</text>
<text x="171.6" y="162.9">GND</text>
<text x="205.1" y="162.9">5V</text>
<text x="142.1" y="171.1">VCC VCC VCC VCC</text>
<text x="193.6" y="169.5">5V</text>
<text x="196.9" y="169.5">5V</text>
<text x="203.5" y="169.5">5V</text>
<text x="196.2" y="180.9">GND</text>
<text x="206.1" y="180.9">GND</text>
</g>
<g font-size="1.5" fill="#000080">
<text x="102.5" y="34.9">IC3</text>
<text x="43.5" y="36.6">J13</text>
<text x="54.8" y="38.1">REL1</text>
<text x="71.2" y="36.7">D2</text>
<text x="71.2" y="41.2">1N4004</text>
<text x="102.5" y="36.6">7805</text>
<text x="43.5" y="43">BAT+</text>
<text x="92.7" y="43">C10</text>
<text x="92.7" y="44.6">100n</text>
<text x="122.7" y="43.1">+ C22</text>
<text x="124" y="44.3">1000uF</text>
<text x="132.1" y="44.4">C7</text>
<text x="132.1" y="45.9">100n</text>
<text x="147.5" y="46.1">R19</text>
<text x="147.5" y="47.6">1k</text>
<text x="162.3" y="46.1">R20</text>
<text x="162.3" y="47.6">1k</text>
<text x="54.8" y="49.7">RELAY_1UM</text>
<text x="68.2" y="50.8">1000uF</text>
<text x="68.6" y="48">+</text>
<text x="69.9" y="49.4">C20</text>
<text x="72.9" y="52.5">1N4004</text>
<text x="74.5" y="51">D1</text>
<text x="84.7" y="50.8">1000uF</text>
<text x="85" y="48">+</text>
<text x="86.3" y="49.4">C21</text>
<text x="102.5" y="53">IC2</text>
<text x="43.5" y="57.9">J14</text>
<text x="54.8" y="54.8">D3</text>
<text x="54.8" y="55.9">1N4004</text>
<text x="97.6" y="59.4">C11</text>
<text x="102.5" y="54.6">7805</text>
<text x="149.8" y="54.5">LED1</text>
<text x="149.8" y="56.1">WAS_PWR</text>
<text x="164.5" y="54.3">LED2</text>
<text x="164.5" y="55.8">5V_PWR</text>
<text x="43.5" y="64.3">ON/OFF1</text>
<text x="97.6" y="61">100n</text>
<text x="122.7" y="61.2">+</text>
<text x="123.7" y="64.5">1000uF</text>
<text x="125.3" y="62.7">C23</text>
<text x="132.1" y="62.5">C8</text>
<text x="132.1" y="64">100n</text>
<text x="43.5" y="69.4">J2</text>
<text x="43.5" y="75.8">BAT-</text>
<text x="79.6" y="75.9">IC1'</text>
<text x="150.1" y="74.3">M1</text>
<text x="199.2" y="73.7">R4</text>
<text x="199.2" y="76.6">330R</text>
<text x="232" y="73.7">R13</text>
<text x="232" y="76.6">1k</text>
<text x="251.8" y="74.3">J17</text>
<text x="43.5" y="79.2">J3</text>
<text x="117.3" y="82.3">C13</text>
<text x="117.3" y="84">100n</text>
<text x="125.5" y="82.5">J21</text>
<text x="227.1" y="80.4">OK1</text>
<text x="227.1" y="82">4N33</text>
<text x="251.8" y="82.5">IMP1</text>
<text x="43.5" y="85.6">GND</text>
<text x="199.2" y="86.8">R18</text>
<text x="199.2" y="89.7">330R</text>
<text x="232" y="86.8">R12</text>
<text x="232" y="89.7">1k</text>
<text x="251.8" y="87.4">J18</text>
<text x="43.5" y="92.4">J5</text>
<text x="62.4" y="95.6">L1</text>
<text x="79.6" y="94">MMA8452_SPARKFUN</text>
<text x="105.7" y="91.7">R2</text>
<text x="109" y="91.2">330R</text>
<text x="122.2" y="93.9">Analog0-3</text>
<text x="227.1" y="93.5">OK2</text>
<text x="227.1" y="95.2">4N33</text>
<text x="251.8" y="95.6">Steer</text>
<text x="43.5" y="98.8">12vOut</text>
<text x="62.4" y="97.3">10uH</text>
<text x="79.6" y="97.3">IC1</text>
<text x="105.7" y="96.6">R1</text>
<text x="109" y="96.3">330R</text>
<text x="199.2" y="98.3">R5</text>
<text x="199.2" y="101.2">330R</text>
<text x="232" y="98.3">R3</text>
<text x="232" y="101.2">1k</text>
<text x="251.8" y="98.9">J16</text>
<text x="53.2" y="102.4">D4</text>
<text x="53.2" y="107">1N4004</text>
<text x="63.2" y="107">C9</text>
<text x="125.5" y="102.2">J12</text>
<text x="141.9" y="106.8">C1</text>
<text x="227.1" y="105">OK3</text>
<text x="227.1" y="106.6">4N33</text>
<text x="251.8" y="107.1">Remote1</text>
<text x="63.2" y="108.6">100n</text>
<text x="125.5" y="108.6">Reset</text>
<text x="141.9" y="108.3">100n</text>
<text x="150.1" y="112.1">ARDUINO_NANO</text>
<text x="36.9" y="115.3">J10</text>
<text x="51.5" y="119.6">R6</text>
<text x="54.8" y="119.1">1k</text>
<text x="79.6" y="118.6">MMA8452</text>
<text x="212.3" y="116.3">R11</text>
<text x="212.3" y="119.3">330R</text>
<text x="240.4" y="118.6">J15</text>
<text x="36.9" y="125.2">WAS_1</text>
<text x="51.5" y="124.5">R7</text>
<text x="54.8" y="124">1k</text>
<text x="66.9" y="121.9">+ C12</text>
<text x="68.2" y="123.4">10uF</text>
<text x="212.3" y="121.2">R10</text>
<text x="212.3" y="124.2">330R</text>
<text x="49.1" y="129.9">R15</text>
<text x="49.1" y="131.6">330</text>
<text x="61.5" y="131.4">C3</text>
<text x="68.1" y="131.4">C4</text>
<text x="77.9" y="128.4">M2</text>
<text x="97.6" y="131.4">C2</text>
<text x="212.3" y="126.2">R14</text>
<text x="212.3" y="129.1">330R</text>
<text x="240.4" y="130.1">Motor1</text>
<text x="61.5" y="132.9">100n</text>
<text x="68.1" y="132.9">100n</text>
<text x="97.6" y="132.9">100n</text>
<text x="242" y="133.3">J4</text>
<text x="36.9" y="138.3">J11</text>
<text x="51.5" y="142.5">R16</text>
<text x="173.7" y="139.8">R22</text>
<text x="173.7" y="141.4">330</text>
<text x="242" y="139.8">MD13S</text>
<text x="36.9" y="148.1">AUX_AD</text>
<text x="51.5" y="145.3">1k</text>
<text x="51.5" y="147.5">R17</text>
<text x="77.9" y="148.1">ADS1115</text>
<text x="167.2" y="144.7">R21</text>
<text x="167.2" y="146.3">5k7</text>
<text x="176.1" y="148">LED3</text>
<text x="176.1" y="149.6">Autosteer</text>
<text x="51.5" y="150.3">1k</text>
<text x="61.5" y="156">C5</text>
<text x="68.1" y="156">C6</text>
<text x="86.1" y="153">J1</text>
<text x="237.1" y="154.7">J20</text>
<text x="61.5" y="157.5">100n</text>
<text x="68.1" y="157.5">100n</text>
<text x="174.6" y="156.2">T1</text>
<text x="174.6" y="159.5">BC547</text>
<text x="194.4" y="159.6">J19</text>
<text x="237.1" y="159.6">D5</text>
<text x="86.1" y="162.7">I2C_Out</text>
<text x="194.4" y="164.5">INT0</text>
</g>
</svg>
